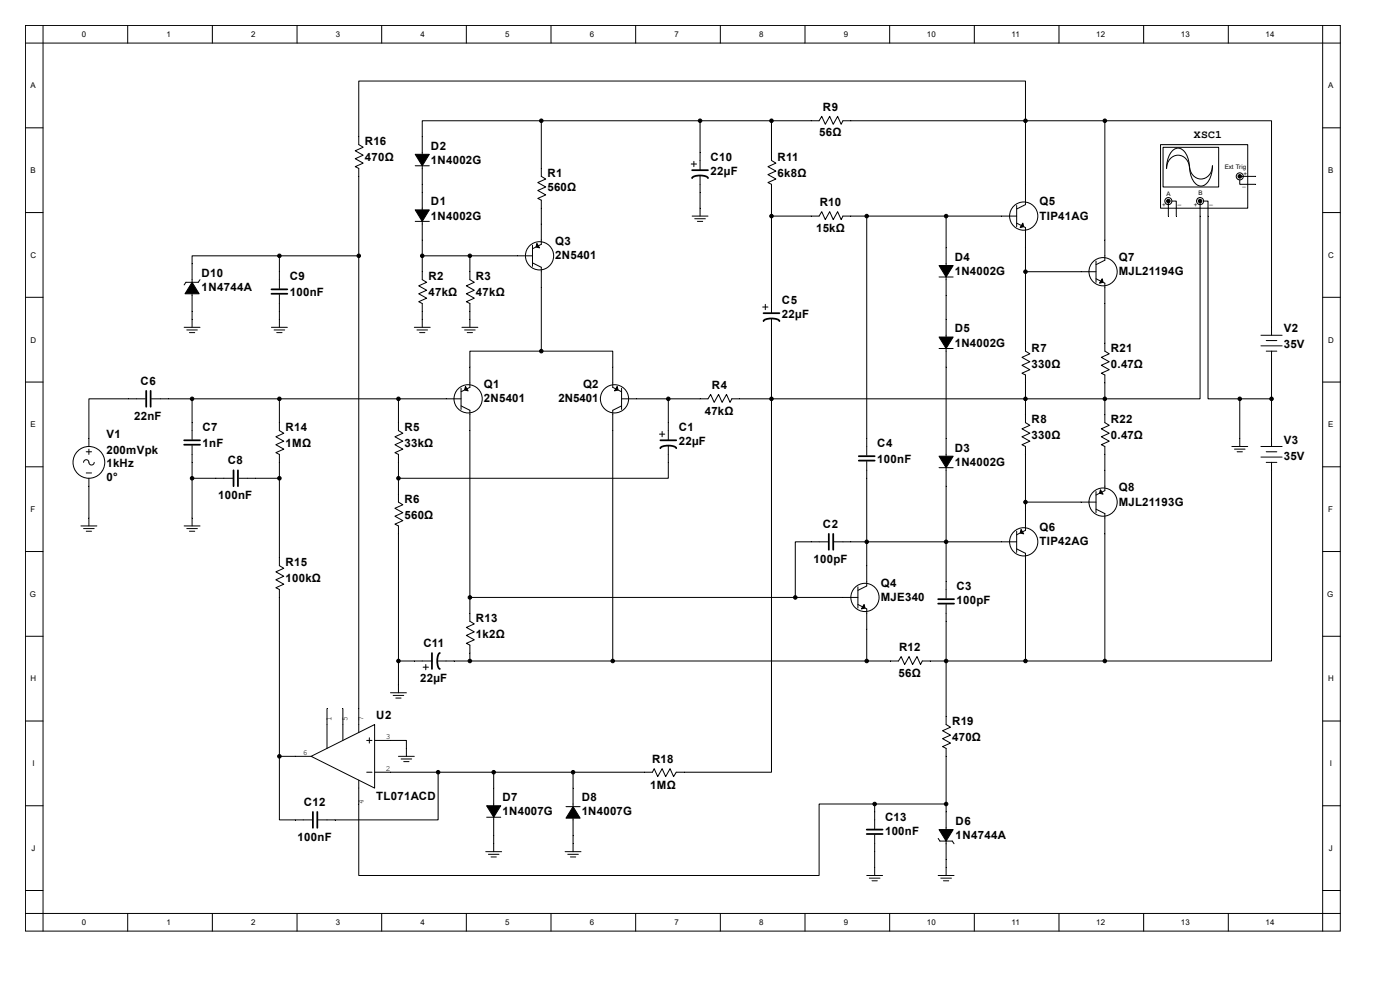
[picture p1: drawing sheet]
<svg xmlns="http://www.w3.org/2000/svg" width="420mm" height="297mm" viewBox="0 0 420 297" stroke-linecap="round" stroke-linejoin="round" font-family="sans-serif">
<g fill="none" stroke="#000" stroke-width=".3">
<path d="M7.6 7.6h394.5v271.5h-394.5zM7.6 12.9h394.5M12.9 7.6v271.5M38.3 7.6v5.3M63.7 7.6v5.3M89.1 7.6v5.3M114.5 7.6v5.3M139.9 7.6v5.3M165.3 7.6v5.3M190.7 7.6v5.3M216.1 7.6v5.3M241.5 7.6v5.3"/>
<path d="M266.9 7.6v5.3M292.3 7.6v5.3M317.7 7.6v5.3M343.1 7.6v5.3M368.5 7.6v5.3M396.8 7.6v271.5M7.6 38.3h5.3M307.6 36.2v25.1l-2.6 1.3M331.4 36.2h-78.5l-.6 1.1-1-2.4-1.3 2.4-1.1-2.4-1.3 2.4-1.1-2.4-.8 1.3h-14.3v11.9l1.4 .8-2.4 1.1 2.4 1.3-2.4 1 2.4 1.4-2.4 1 1 .5v38.7M331.4 36.2h50v64.3M331.4 36.2v41.8l-2.6 1.3M396.8 38.3h5.3"/>
<path d="M107.6 41v2.3l1.3 .8-2.3 1.1 2.3 1.3-2.3 1.1 2.3 1.3-2.3 1 1 .6v2.4M162.4 50.5v2.4l1.3 .8-2.4 1 2.4 1.3-2.4 1.1 2.4 1.3-2.4 1.1 1.1 .5v13.2l-2.7 1.4M207.4 49.2h1.6M208.2 48.4v1.6M210 45.7v5.3M210 52.6v12.2M7.6 63.7h5.3M159.7 76.7h-18.7v7.1l1.3 .8-2.4 1.1 2.4 1.3-2.4 1 2.4 1.4-2.4 1 1.1 .6v7.1M159.7 73.5v6.3M159.7 78.8l2.7 1.3v25.1M207.6 64.8h4.8M208.4 65.6h3.2"/>
<path d="M209.2 66.4h1.6M231.4 64.8h14.3l.8-1.4 1.1 2.4 1.3-2.4 1.1 2.4 1.3-2.4 1 2.4 .6-1h7.1v71.7M300.5 64.8h4.5M305 66.9l2.6 1.3v37l1.4 .8-2.4 1.1 2.4 1.3-2.4 1.1 2.4 1.3-2.4 1.1 1 .5M305 61.6v6.3M328.8 78.3v6.3M396.8 63.7h5.3M7.6 89.1h5.3M55.2 98.1h4.8M56 98.9h3.2M56.8 99.7h1.6M57.6 95.7v2.4"/>
<path d="M81.4 98.1h4.8M82.2 98.9h3.2M83 99.7h1.6M83.8 81.4v5.1M83.8 88.3v9.8M124.3 98.1h4.8M125.1 98.9h3.2M125.9 99.7h1.6M126.7 81.4v2.4l1.3 .8-2.4 1.1 2.4 1.3-2.4 1 2.4 1.4-2.4 1 1.1 .6v7.1M138.6 98.1h4.7M139.4 98.9h3.1M140.2 99.7h1.6"/>
<path d="M228.8 92h1.6M229.6 91.2v1.6M231.4 95.5v135.9h-28.5l-.8 1.4-1.1-2.4-1.3 2.4-1.1-2.4-1.3 2.4-1-2.4-.6 1h-47.6v23.9M324.3 81.4h4.5M328.8 83.6l2.6 1.3v20.3l1.4 .8-2.4 1.1 2.4 1.3-2.4 1.1 2.4 1.3-2.4 1.1 1 .5M396.8 89.1h5.3M7.6 114.5h5.3M43.6 119.5h-16.9v14.3M45.5 119.5h92.8M57.6 119.5v12.2M83.8 119.5v9.6l1.3 .7-2.3 1.1 2.3 1.3-2.3 1.1 2.3 1.3-2.3 1.1 1 .5v33.3l1.3 .8-2.3 1.1 2.3 1.3-2.3 1.1 2.3 1.3-2.3 1 1 .6v2.4M119.5 119.5v9.6l1.4 .7-2.4 1.1 2.4 1.3-2.4 1.1 2.4 1.3-2.4 1.1 1 .5v14.3l1.4 .8-2.4 1 2.4 1.4-2.4 1 2.4 1.3-2.4 1.1 1 .5v50"/>
<path d="M138.3 116.4v6.3M162.4 105.2h-21.4v10.9l-2.7 1.3M162.4 105.2h21.4v10.9l2.7 1.3M186.5 119.5h14v12.5M186.5 116.4v6.3M210 119.5h2.4l.8-1.3 1 2.4 1.4-2.4 1 2.4 1.3-2.4 1.1 2.4 .5-1.1h111.9M307.6 112.4v14.3l1.4 .8-2.4 1 2.4 1.3-2.4 1.1 2.4 1.3-2.4 1.1 1 .5v2.4M331.4 112.4v14.3l1.4 .8-2.4 1 2.4 1.3-2.4 1.1 2.4 1.3-2.4 1.1 1 .5v13.2l-2.6 1.4M378.3 100.5h6.3M378.3 103.7h6.3M379.9 102.1h3.1M379.9 105.2h3.1"/>
<path d="M381.4 105.2v28.6M396.8 114.5h5.3M7.6 139.9h5.3M25.1 138.6a.85 .85 0 0 1 1-.8 .85 .85 0 0 1 .6 1.1 .79 .79 0 0 0 .9 .5 .79 .79 0 0 0 .7-.8M25.9 135.4h1.6M26.7 134.6v1.6M57.6 133.6v24M138.3 121.6l2.7 1.4v6.1M186.5 121.6l-2.7 1.4v6.1M197.8 130.1h1.6M198.6 129.3v1.6M200.5 133.6v9.7h-81"/>
<path d="M260 138.3v37.3l-2.6 1.3M369.5 133.8h4.8M370.3 134.6h3.2M371.1 135.4h1.6M371.9 131.4v2.4M378.3 133.8h6.3M378.3 137h6.3M379.9 135.4h3.1M379.9 138.6h3.1M381.4 138.6v59.5h-50M396.8 139.9h5.3M24.3 157.6h4.7"/>
<path d="M25.1 158.4h3.2M25.9 159.2h1.6M25.9 141.8h1.6M26.7 143.3v14.3M55.2 157.6h4.8M56 158.4h3.2M56.8 159.2h1.6M57.6 143.3h12.2M71.6 143.3h12.2M305 159.2v6.4M307.6 150.5v8.5l-2.6 1.3M324.3 150.5h4.5"/>
<path d="M328.8 147.3v6.4M328.8 152.6l2.6 1.3v44.2M7.6 165.3h5.3M243.3 162.4h5.1M250.2 162.4h9.8M252.9 179.1h4.5M257.4 175.9v6.3M283.8 162.4v16.9M300.5 162.4h4.5M305 164.5l2.6 1.3v32.3h23.8M396.8 165.3h5.3M7.6 190.7h5.3"/>
<path d="M119.5 198.1h10.1M126.9 200h1.6M127.7 199.2v1.5M141 183.8v2.4l1.3 .8-2.4 1.1 2.4 1.3-2.4 1 2.4 1.4-2.4 1 1.1 .5v4.8h-9.8M257.4 181.2l2.6 1.3v6.1M267.2 198.1h2.3l.8-1.3 1.1 2.4 1.3-2.4 1.1 2.4 1.3-2.4 1.1 2.4 .5-1.1h2.4M283.8 181.2v5M396.8 190.7h5.3M7.6 216.1h5.3M117.1 207.6h4.8M117.9 208.4h3.2M118.7 209.2h1.6"/>
<path d="M283.8 214.8v2.4l1.3 .7-2.3 1.1 2.3 1.3-2.3 1.1 2.3 1.3-2.3 1.1 1 .5v2.4M396.8 216.1h5.3M119.5 226.7h4.8M120.3 227.5h3.2M121.1 228.3h1.6M121.9 224.3v2.4M171.9 231.4v23.9M7.6 241.5h5.3M88.6 245.7h5M95.5 245.7h5M145.7 255.3h4.8M146 244.9h4.2"/>
<path d="M146.5 256h3.2M147.3 256.8h1.6M169.5 255.3h4.8M169.8 241.8h4.2M170.3 256h3.2M171.1 256.8h1.6M262.4 241v7.4M262.4 250.2v12.2M396.8 241.5h5.3M7.6 266.9h5.3M7.6 273.8h394.5M38.3 273.8v5.3"/>
<path d="M63.7 273.8v5.3M89.1 273.8v5.3M114.5 273.8v5.3M139.9 273.8v5.3M165.3 273.8v5.3M190.7 273.8v5.3M216.1 273.8v5.3M241.5 273.8v5.3M260 262.4h4.8M260.8 263.2h3.2M261.6 264h1.6M266.9 273.8v5.3"/>
<path d="M281.4 262.4h4.8M282.2 263.2h3.2M283 264h1.6M283.8 260v2.4M292.3 273.8v5.3M317.7 273.8v5.3M343.1 273.8v5.3M368.5 273.8v5.3M396.8 266.9h5.3"/>
<circle cx="161.9" cy="76.7" r="4.2"/>
<circle cx="307.1" cy="64.8" r="4.2"/>
<circle cx="330.9" cy="81.4" r="4.2"/>
<circle cx="140.4" cy="119.5" r="4.2"/>
<circle cx="184.3" cy="119.5" r="4.2"/>
<circle cx="26.7" cy="138.6" r="4.8"/>
<circle cx="330.9" cy="150.5" r="4.2"/>
<circle cx="259.5" cy="179.1" r="4.2"/>
<circle cx="307.1" cy="162.4" r="4.2"/>
</g>
<g fill="#000" stroke="#000" stroke-width=".3">
<path d="M161.1 73l.8 1.3-1.1-.3zM306.8 66.9l.3 1-1.1 .3zM330.6 83.6l.3 1-1 .3zM139.6 115.8l.8 1.3-1-.2zM185.1 115.8l.3 1.1-1.1 .2zM306.3 158.7l.8 1.3-1.1-.3zM330.1 146.8l.8 1.3-1-.3zM259.2 181.2l.3 1-1.1 .3zM146 241.5h4.2l-2.1 3.4zM171.9 241.8l2.1 3.4h-4.2z"/>
<circle cx="231.4" cy="36.2" r=".53"/>
<circle cx="307.6" cy="36.2" r=".53"/>
<circle cx="331.4" cy="36.2" r=".53"/>
<circle cx="141" cy="76.7" r=".53"/>
<circle cx="231.4" cy="64.8" r=".53"/>
<circle cx="260" cy="64.8" r=".53"/>
<circle cx="307.6" cy="81.4" r=".53"/>
<circle cx="57.6" cy="119.5" r=".53"/>
<circle cx="83.8" cy="119.5" r=".53"/>
<circle cx="119.5" cy="119.5" r=".53"/>
<circle cx="162.4" cy="105.2" r=".53"/>
<circle cx="200.5" cy="119.5" r=".53"/>
<circle cx="231.4" cy="119.5" r=".53"/>
<circle cx="307.6" cy="119.5" r=".53"/>
<circle cx="331.4" cy="119.5" r=".53"/>
<circle cx="381.4" cy="119.5" r=".53"/>
<circle cx="57.6" cy="143.3" r=".53"/>
<circle cx="83.8" cy="143.3" r=".53"/>
<circle cx="119.5" cy="143.3" r=".53"/>
<circle cx="307.6" cy="150.5" r=".53"/>
<circle cx="260" cy="162.4" r=".53"/>
<circle cx="283.8" cy="162.4" r=".53"/>
<circle cx="119.5" cy="198.1" r=".53"/>
<circle cx="141" cy="198.1" r=".53"/>
<circle cx="307.6" cy="198.1" r=".53"/>
<circle cx="331.4" cy="198.1" r=".53"/>
<circle cx="148.1" cy="231.4" r=".53"/>
<circle cx="171.9" cy="231.4" r=".53"/>
<circle cx="262.4" cy="241" r=".53"/>
</g>
<g fill="none" stroke="#000" stroke-width=".53">
<path d="M207.6 53.4a3.8 3.8 0 0 1 4.1-.6l.7 .6M207.6 51h4.8M81.4 86.7h4.8M81.4 88h4.8M229.1 96.2a3.8 3.8 0 0 1 4-.5l.7 .5M229.1 93.9h4.7M43.9 117.1v4.8M45.2 117.1v4.8M55.2 132h4.8M55.2 133.3h4.8M198.1 134.3a3.8 3.8 0 0 1 4.1-.5l.7 .5M198.1 132h4.8"/>
<path d="M257.6 136.7h4.8M257.6 138h4.8M70.1 141v4.7M71.4 141v4.7M248.6 160v4.8M250 160v4.8M281.4 179.6h4.8M129.6 195.7v4.8M132 195.7a3.8 3.8 0 0 0-.6 4.1l.6 .7M281.4 180.9h4.8M93.9 243.3v4.8M95.2 243.3v4.8"/>
<path d="M260 248.6h4.8M260 250h4.8"/>
</g>
<path d="M348.2 43.4h26.1v19h-26.1z" fill="#fff"/>
<path d="M348.1 43.3h26.2v19.1h-26.2z" fill="none" stroke="#000" stroke-width=".3"/>
<path d="M349 44.2h16.6v11.8h-16.6z" fill="#fff"/>
<path d="M348.9 44.2h16.7v11.8h-16.7zM351.7 45.2a2.35 2.35 0 0 1 3.9 .6l1 2.6 .2 2.1a3.4 3.4 0 0 0-2.2-3.7 3.4 3.4 0 0 0-4 1.5l-.6 2.2 .2-2.1a6.5 6.5 0 0 1 1.5-3.2zM356.8 49.7a3.4 3.4 0 0 0 2.3 3.7 3.4 3.4 0 0 0 4-1.5l.6-2.2a6.1 6.1 0 0 1-2.8 6 2.85 2.85 0 0 1-3.3-2.1l-.5-1.8z" fill="none" stroke="#000" stroke-width=".3"/>
<g fill="#fff" stroke="#000" stroke-width=".3">
<circle cx="360" cy="60.3" r="1.06"/>
<circle cx="350.5" cy="60.3" r="1.06"/>
<circle cx="371.9" cy="52.9" r="1.06"/>
</g>
<g fill="none" stroke="#000" stroke-width=".3">
<path d="M162.4 36.2h-35.7v45.2M162.4 36.2h69M162.4 36.2v14.3M210 36.2v9.5M307.6 36.2v-11.9h-200v16.7M107.6 52.9v166.6M124.6 49.7h4.2M371.9 53.9v1.3h4.8M372.2 52.9h4.5M83.8 76.7h-26.2v19M83.8 76.7h23.8M83.8 76.7v4.7"/>
<path d="M124.6 66.4h4.2M126.7 76.7h14.3M260 64.8h40.5M283.8 64.8v97.6M350.5 60.8v4M351.6 60.3h1.3v4.5M360 60.3v59.2h-28.6M361.1 60.3h1.3v59.2h9.5M60 83.8l-.5 .8h-3.7l-.6 .8M281.7 83h4.2M307.6 81.4h16.7M200.5 119.5h9.5"/>
<path d="M281.7 104.4h4.2M371.9 119.5h9.5M371.9 119.5v11.9M141 129.1v54.7M183.8 129.1v69M307.6 136.2v14.3h16.7M281.7 140.2h4.2M83.8 179.1v47.6M141 179.1h111.9M243.3 162.4h-4.7v16.7M260 162.4h40.5M141 198.1h126.2"/>
<path d="M260 188.6v9.5M279.1 198.1h28.5M283.8 186.2v28.6M98.1 212.4v11.9M102.9 212.4v9.5M83.8 226.7v19h4.8M83.8 226.7h9.5M93.3 226.7l19.1-9.5v19zM107.6 233.8v28.6h138.1v-21.4h38.1M110 221.9h1.6M110 231.4h1.6M110.8 221.1v1.6"/>
<path d="M112.4 221.9h9.5v2.4M112.4 231.4h35.7M131.4 231.4v14.3h-30.9M283.8 226.7v33.3M281.4 251.3l.6 .8h3.7l.5 .8"/>
</g>
<g fill="#000" stroke="#000" stroke-width=".3">
<path d="M124.6 46.2h4.2l-2.1 3.5zM124.6 62.9h4.2l-2.1 3.5zM281.7 79.6h4.2l-2.1 3.4zM57.6 84.6l2.1 3.4h-4.2zM281.7 101h4.2l-2.1 3.4zM281.7 136.7h4.2l-2.1 3.5zM281.7 248.6h4.2l-2.1 3.5z"/>
<circle cx="162.4" cy="36.2" r=".53"/>
<circle cx="210" cy="36.2" r=".53"/>
<circle cx="371.9" cy="52.9" r=".53"/>
<circle cx="83.8" cy="76.7" r=".53"/>
<circle cx="107.6" cy="76.7" r=".53"/>
<circle cx="126.7" cy="76.7" r=".53"/>
<circle cx="283.8" cy="64.8" r=".53"/>
<circle cx="350.5" cy="60.3" r=".53"/>
<circle cx="360" cy="60.3" r=".53"/>
<circle cx="371.9" cy="119.5" r=".53"/>
<circle cx="141" cy="179.1" r=".53"/>
<circle cx="238.6" cy="179.1" r=".53"/>
<circle cx="183.8" cy="198.1" r=".53"/>
<circle cx="260" cy="198.1" r=".53"/>
<circle cx="283.8" cy="198.1" r=".53"/>
<circle cx="83.8" cy="226.7" r=".53"/>
<circle cx="131.4" cy="231.4" r=".53"/>
<circle cx="283.8" cy="241" r=".53"/>
</g>
<g font-size="3.4">
<text x="246.9" y="33.2">R9</text>
<text x="245.8" y="40.9">56Ω</text>
<text x="358.2" y="41.4">XSC1</text>
<text x="109.4" y="43.6">R16</text>
<text x="129.3" y="44.9">D2</text>
<text x="109.4" y="48.3">470Ω</text>
<text x="129.3" y="49.1">1N4002G</text>
<text x="164.2" y="53.1">R1</text>
<text x="213.1" y="48.3">C10</text>
<text x="213.1" y="52.5">22µF</text>
<text x="233.3" y="48.3">R11</text>
<text x="233.3" y="53.1">6k8Ω</text>
<text x="164.2" y="57.3">560Ω</text>
<text x="129.3" y="61.6">D1</text>
<text x="129.3" y="65.8">1N4002G</text>
<text x="245.9" y="61.8">R10</text>
<text x="311.8" y="61.6">Q5</text>
<text x="311.8" y="65.8">TIP41AG</text>
<text x="244.8" y="69.5">15kΩ</text>
<text x="166.6" y="73.4">Q3</text>
<text x="166.6" y="77.7">2N5401</text>
<text x="60.5" y="83">D10</text>
<text x="286.4" y="78.2">D4</text>
<text x="286.4" y="82.5">1N4002G</text>
<text x="335.6" y="78.2">Q7</text>
<text x="335.6" y="82.5">MJL21194G</text>
<text x="60.5" y="87.2">1N4744A</text>
<text x="87" y="84">C9</text>
<text x="87" y="88.8">100nF</text>
<text x="128.5" y="84">R2</text>
<text x="128.5" y="88.8">47kΩ</text>
<text x="142.7" y="84">R3</text>
<text x="142.7" y="88.8">47kΩ</text>
<text x="234.6" y="91.2">C5</text>
<text x="234.6" y="95.4">22µF</text>
<text x="286.4" y="99.7">D5</text>
<text x="385.1" y="99.7">V2</text>
<text x="286.4" y="103.9">1N4002G</text>
<text x="309.5" y="105.5">R7</text>
<text x="333.2" y="105.5">R21</text>
<text x="385.1" y="104.4">35V</text>
<text x="309.5" y="110.2">330Ω</text>
<text x="333.2" y="110.2">0.47Ω</text>
<text x="42.2" y="115.3">C6</text>
<text x="145.2" y="116.3">Q1</text>
<text x="175" y="116.3">Q2</text>
<text x="213.6" y="116.6">R4</text>
<text x="40.3" y="125.9">22nF</text>
<text x="145.2" y="120.6">2N5401</text>
<text x="167.5" y="120.6">2N5401</text>
<text x="211.4" y="124.2">47kΩ</text>
<text x="31.9" y="131.4">V1</text>
<text x="60.7" y="129.3">C7</text>
<text x="85.6" y="129.3">R14</text>
<text x="121.3" y="129.3">R5</text>
<text x="203.6" y="129.3">C1</text>
<text x="309.5" y="126.9">R8</text>
<text x="309.5" y="131.7">330Ω</text>
<text x="333.2" y="126.9">R22</text>
<text x="333.2" y="131.7">0.47Ω</text>
<text x="31.9" y="136.1">200mVpk</text>
<text x="60.7" y="134">1nF</text>
<text x="85.6" y="134">1MΩ</text>
<text x="121.3" y="134">33kΩ</text>
<text x="203.6" y="133.5">22µF</text>
<text x="263.2" y="134">C4</text>
<text x="286.4" y="135.4">D3</text>
<text x="385.1" y="133">V3</text>
<text x="385.1" y="137.8">35V</text>
<text x="31.9" y="140.1">1kHz</text>
<text x="68.3" y="139.1">C8</text>
<text x="263.2" y="138.8">100nF</text>
<text x="286.4" y="139.6">1N4002G</text>
<text x="31.9" y="144">0°</text>
<text x="65.4" y="149.6">100nF</text>
<text x="335.6" y="147.3">Q8</text>
<text x="121.3" y="150.7">R6</text>
<text x="121.3" y="155.4">560Ω</text>
<text x="335.6" y="151.5">MJL21193G</text>
<text x="246.9" y="158.1">C2</text>
<text x="311.8" y="159.2">Q6</text>
<text x="311.8" y="163.4">TIP42AG</text>
<text x="85.6" y="169.8">R15</text>
<text x="244.1" y="168.7">100pF</text>
<text x="85.6" y="174.5">100kΩ</text>
<text x="264.2" y="175.9">Q4</text>
<text x="286.9" y="176.9">C3</text>
<text x="264.2" y="180.1">MJE340</text>
<text x="286.9" y="181.1">100pF</text>
<text x="142.7" y="186.4">R13</text>
<text x="142.7" y="191.2">1k2Ω</text>
<text x="127" y="193.8">C11</text>
<text x="269.7" y="195.2">R12</text>
<text x="269.6" y="202.8">56Ω</text>
<text x="126.1" y="204.4">22µF</text>
<text x="112.9" y="215.5">U2</text>
<text x="285.6" y="217.4">R19</text>
<text x="285.6" y="222.1">470Ω</text>
<text x="195.6" y="228.8">R18</text>
<text x="112.9" y="239.9">TL071ACD</text>
<text x="195" y="236.4">1MΩ</text>
<text x="91.1" y="241.5">C12</text>
<text x="150.7" y="240.1">D7</text>
<text x="150.7" y="244.3">1N4007G</text>
<text x="174.5" y="240.1">D8</text>
<text x="174.5" y="244.3">1N4007G</text>
<text x="265.5" y="246">C13</text>
<text x="265.5" y="250.2">100nF</text>
<text x="286.7" y="247.3">D6</text>
<text x="286.7" y="251.5">1N4744A</text>
<text x="89.3" y="252.1">100nF</text>
</g>
<g font-size="2.4">
<text x="24.6" y="11.1">0</text>
<text x="50" y="11.1">1</text>
<text x="75.4" y="11.1">2</text>
<text x="100.8" y="11.1">3</text>
<text x="126.2" y="11.1">4</text>
<text x="151.6" y="11.1">5</text>
<text x="177" y="11.1">6</text>
<text x="202.4" y="11.1">7</text>
<text x="227.8" y="11.1">8</text>
<text x="253.2" y="11.1">9</text>
<text x="278" y="11.1">10</text>
<text x="303.4" y="11.1">11</text>
<text x="328.8" y="11.1">12</text>
<text x="354.2" y="11.1">13</text>
<text x="379.6" y="11.1">14</text>
<text x="9.2" y="26.5">A</text>
<text x="398.4" y="26.5">A</text>
<text x="9.2" y="51.9">B</text>
<text x="398.4" y="51.9">B</text>
<text x="9.2" y="77.3">C</text>
<text x="398.4" y="77.3">C</text>
<text x="9.2" y="102.7">D</text>
<text x="398.4" y="102.7">D</text>
<text x="9.2" y="128.1">E</text>
<text x="398.4" y="128.1">E</text>
<text x="9.2" y="153.4">F</text>
<text x="398.4" y="153.4">F</text>
<text x="8.9" y="178.8">G</text>
<text x="398.1" y="178.8">G</text>
<text x="9.2" y="204.2">H</text>
<text x="398.4" y="204.2">H</text>
<text x="99.5" y="216.1" transform="rotate(-90 99.5 216.1)">1</text>
<text x="104.2" y="216.1" transform="rotate(-90 104.2 216.1)">5</text>
<text x="109" y="216.1" transform="rotate(-90 109 216.1)">7</text>
<text x="115.7" y="221.5">3</text>
<text x="90.8" y="226.3">6</text>
<text x="9.7" y="229.6">I</text>
<text x="115.7" y="231.1">2</text>
<text x="398.9" y="229.6">I</text>
<text x="109" y="241" transform="rotate(-90 109 241)">4</text>
<text x="9.5" y="255">J</text>
<text x="398.7" y="255">J</text>
<text x="24.6" y="277.2">0</text>
<text x="50" y="277.2">1</text>
<text x="75.4" y="277.2">2</text>
<text x="100.8" y="277.2">3</text>
<text x="126.2" y="277.2">4</text>
<text x="151.6" y="277.2">5</text>
<text x="177" y="277.2">6</text>
<text x="202.4" y="277.2">7</text>
<text x="227.8" y="277.2">8</text>
<text x="253.2" y="277.2">9</text>
<text x="278" y="277.2">10</text>
<text x="303.4" y="277.2">11</text>
<text x="328.8" y="277.2">12</text>
<text x="354.2" y="277.2">13</text>
<text x="379.6" y="277.2">14</text>
</g>
<g font-size="1.9">
<text x="367.4" y="50.6">Ext Trig</text>
<text x="373" y="52.7">+</text>
<text x="350" y="58.8">A</text>
<text x="359.5" y="58.5">B</text>
<text x="372.7" y="55.9">_</text>
<text x="348.7" y="62">+</text>
<text x="353.4" y="61.2">_</text>
<text x="358.2" y="62">+</text>
<text x="362.9" y="61.2">_</text>
</g>
</svg>
